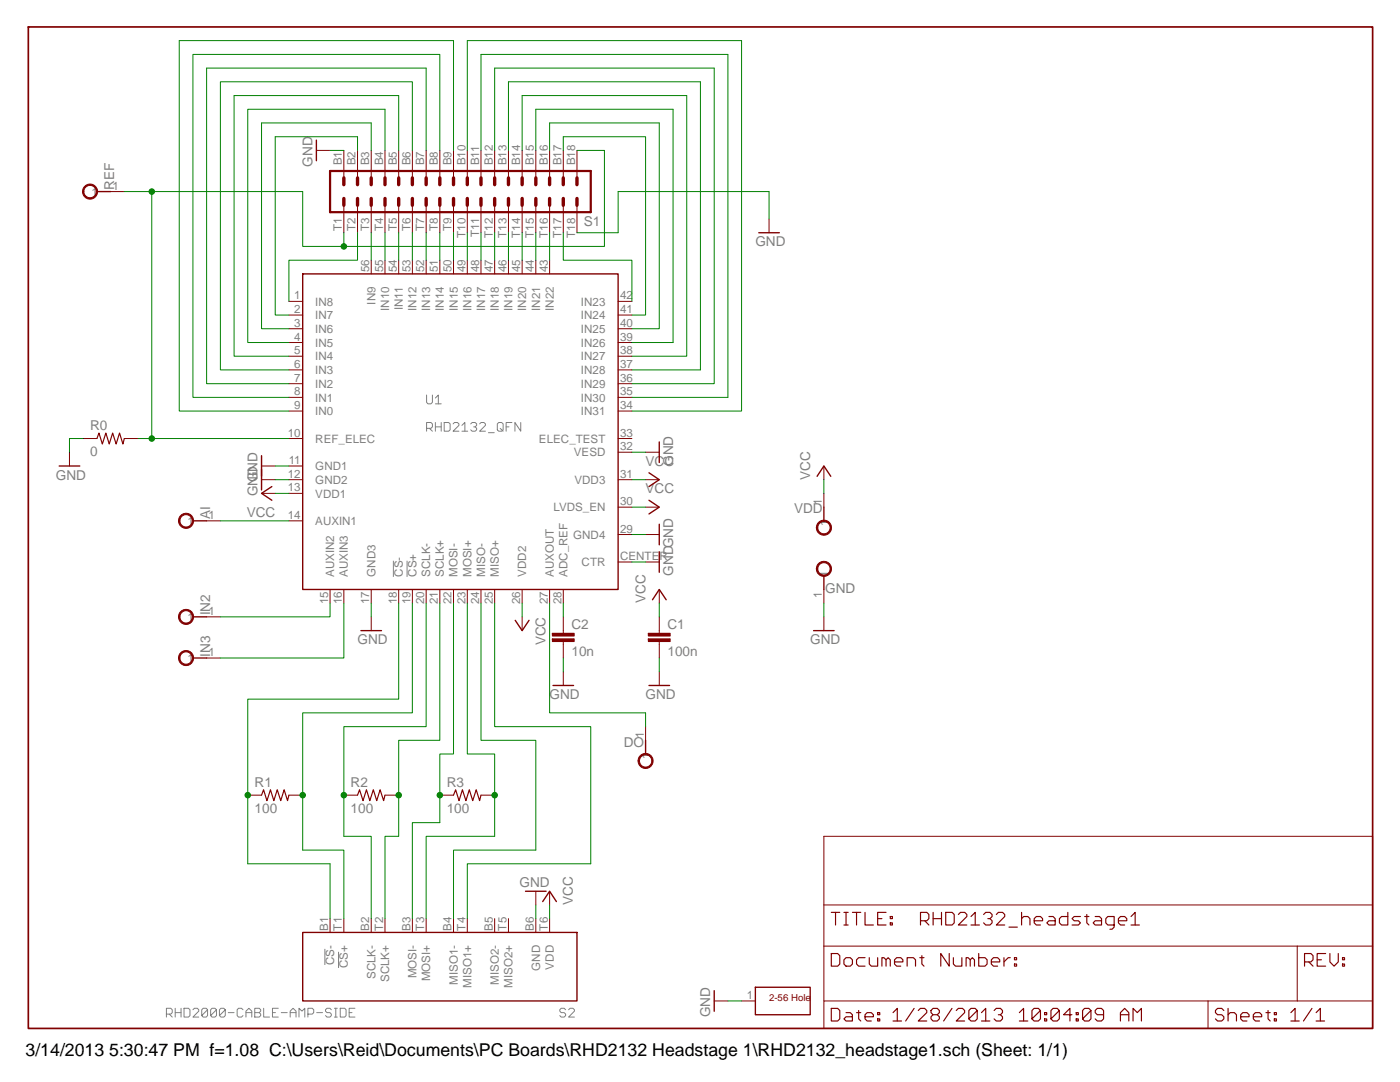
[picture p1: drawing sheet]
<svg xmlns="http://www.w3.org/2000/svg" width="279mm" height="216mm" viewBox="0 0 279 216" stroke-linecap="round" stroke-linejoin="round" font-family="sans-serif">
<g fill="none" stroke="#808080" stroke-width=".2">
<path d="M85.1 78.8v1.5l.3 .3h.6l.3-.3v-1.5M86.9 79.4l.6-.6v1.8M85.1 85.5h.9l.3-.3v-.6l-.3-.3h-.9v1.7M85.7 85.5l.6 .5M86.9 80.6h1.2M86.9 84.3v1.7M86.9 85.2h1.2M88.1 84.3v1.7M88.6 84.3h.9l.3 .3v1.2l-.3 .2h-.9zM90.4 84.6l.3-.3h.6l.3 .3v.3l-1.2 1.1h1.2M92.2 84.9l.6-.6v1.7M92.2 86h1.1"/>
<path d="M93.9 84.6l.3-.3h.6l.3 .3v.3l-.3 .3h-.3M94.8 85.2l.3 .3v.3l-.3 .2h-.6l-.3-.2M95.7 84.6l.3-.3h.6l.3 .3v.3l-1.2 1.1h1.2M97.5 86.3h1.1M99.3 84.6l.2-.3h.6l.3 .3v1.2l-.3 .2h-.6l-.2-.2zM99.8 85.5l.6 .5M101 85.2h.6M102.2 84.3h-1.2v1.7M103.9 84.3v1.7l-1.1-1.7v1.7M78.5 111.9v3.2M81.2 111.9v3.2M64.8 189.3v3.3"/>
<path d="M67.6 189.9v3.2M33.2 202.4h.9l.3-.3v-.6l-.3-.3h-.9v1.7M33.8 202.4l.6 .5M35 201.2v1.7M35 202.1h1.1M36.1 201.2v1.7M36.7 201.2h.9l.3 .3v1.1l-.3 .3h-.9zM38.5 201.5l.3-.3h.6l.3 .3v.3l-1.2 1.1h1.2M41.4 201.5l-1.1 1.1 .3 .3h.5l.3-.3v-1.1l-.3-.3h-.5l-.3 .3v1.1M43.2 201.5l-1.2 1.1 .3 .3h.6l.3-.3v-1.1l-.3-.3h-.6l-.3 .3v1.1M45 201.5l-1.2 1.1 .3 .3h.6l.3-.3v-1.1l-.3-.3h-.6l-.3 .3v1.1M45.6 202.1h1.1"/>
<path d="M48.5 201.5l-.3-.3h-.6l-.3 .3v1.1l.3 .3h.6l.3-.3M49.1 202.9v-1.1l.6-.6 .5 .6v1.1M49.1 202.1h1.1M50.8 201.2h.9l.3 .3v.3l-.3 .3 .3 .3v.2l-.3 .3h-.9zM50.8 202.1h.9M52.6 201.2v1.7h1.2M54.4 202.1h.6M55.5 201.2h-1.1v1.7h1.1M56.1 202.1h1.2M57.9 202.9v-1.1l.6-.6 .6 .6v1.1M57.9 202.1h1.2M59.7 202.9v-1.7l.6 .6 .5-.6v1.7"/>
<path d="M61.4 202.4h.9l.3-.3v-.6l-.3-.3h-.9v1.7M63.2 202.1h1.2M66.1 201.5l-.3-.3h-.5l-.3 .3v.3l.3 .3h.5l.3 .3v.2l-.3 .3h-.5l-.3-.3M66.7 202.9h.6M66.7 201.2h.6M67 201.2v1.7M67.9 201.2h.9l.3 .3v1.1l-.3 .3h-.9zM69.7 202.1h.6M70.8 201.2h-1.1v1.7h1.1M112.9 201.5l-.3-.3h-.6l-.3 .3v.3l.3 .3h.6l.3 .3v.2l-.3 .3h-.6l-.3-.3M113.5 201.5l.3-.3h.5l.3 .3v.3l-1.1 1.1h1.1"/>
</g>
<path d="M5.7 5.4h268.2v199.8h-268.2z" fill="none" stroke="#800000" stroke-width=".34"/>
<g fill="none" stroke="#800000" stroke-width=".2">
<path d="M68.6 30v5.5M71.4 30v5.5M74.1 30v5.5M76.8 30v5.5M79.6 30v5.5M82.3 30v5.5M85 30v5.5M87.8 30v5.5M90.5 30v5.5M93.3 30v5.5M96 30v5.5M98.7 30v5.5"/>
<path d="M101.5 30v5.5M104.2 30v5.5M106.9 30v5.5M109.7 30v5.5M112.4 30v5.5M115.1 30v5.5M68.6 41v5.4M71.4 41v5.4M74.1 51.9v2.8M74.1 41v5.4M76.8 51.9v2.8M76.8 41v5.4"/>
<path d="M79.6 51.9v2.8M79.6 41v5.4M82.3 51.9v2.8M82.3 41v5.4M85 51.9v2.8M85 41v5.4M87.8 51.9v2.8M87.8 41v5.4M90.5 51.9v2.8M90.5 41v5.4M93.3 41v5.4M93.3 51.9v2.8"/>
<path d="M96 41v5.4M96 51.9v2.8M98.7 41v5.4M98.7 51.9v2.8M101.5 41v5.4M101.5 51.9v2.8M104.2 41v5.4M104.2 51.9v2.8M106.9 41v5.4M106.9 51.9v2.8M109.7 41v5.4M109.7 51.9v2.8"/>
<path d="M112.4 41v5.4M115.1 41v5.4M153.5 43.7v2.7M57.7 60.1h2.7M57.7 62.9h2.7M57.7 65.6h2.7M57.7 68.3h2.7M57.7 71.1h2.7M57.7 73.8h2.7M57.7 76.6h2.7M57.7 79.3h2.7M123.4 76.6h2.7"/>
<path d="M123.4 79.3h2.7M123.4 60.1h2.7M123.4 62.9h2.7M123.4 65.6h2.7M123.4 68.3h2.7M123.4 71.1h2.7M123.4 73.8h2.7M13.9 90.2v2.8M16.6 87.5h2.7M24.8 87.5h2.8M52.2 93h2.7M52.2 95.7h2.7"/>
<path d="M52.2 98.4h2.7M57.7 87.5h2.7M57.7 82h2.7M57.7 93h2.7M57.7 95.7h2.7M57.7 98.4h2.7M123.4 82h2.7M123.4 87.5h2.7M123.4 95.7h2.7M123.4 90.2h2.7M128.8 95.7h2.8M57.7 103.9h2.7"/>
<path d="M65.9 117.6v2.8M68.6 117.6v2.8M74.1 117.6v2.8M79.6 117.6v2.8M82.3 117.6v2.8M85 117.6v2.8M87.8 117.6v2.8M90.5 117.6v2.8M93.3 117.6v2.8M96 117.6v2.8M98.7 117.6v2.8M104.2 117.6v2.8"/>
<path d="M109.7 117.6v2.8M112.4 117.6v2.8M123.4 101.2h2.7M123.4 106.7h2.7M123.4 112.1h2.7M128.8 101.2h2.8M128.8 106.7h2.8M128.8 112.1h2.8M74.1 123.1v2.7M104.2 123.1v2.7M131.6 125.8v.6M131.6 128v.6"/>
<path d="M49.4 158.7h2.8M57.7 158.7h2.7M68.6 158.7h2.8M76.8 158.7h2.8M87.8 158.7h2.7M96 158.7h2.7M106.9 177.8v2.8M164.4 180.6h109.5M164.4 188.8h109.5M241.1 199.7h-76.7v5.5h109.5v-5.5h-15M241.1 199.7v5.5M241.1 199.7h17.8"/>
<path d="M258.9 188.8v10.9M273.9 199.7v-32.8h-109.5v32.8"/>
</g>
<g fill="none" stroke="#800000" stroke-width=".23">
<path d="M19.3 87.5l.4-1.1 .7 2.2 .7-2.2 .7 2.2 .7-2.2 .7 2.2 .7-2.2 .6 2.2 .3-1.1M52.2 158.7l.4-1.1 .7 2.2 .7-2.2 .7 2.2 .6-2.2 .7 2.2 .7-2.2 .7 2.2 .3-1.1M71.4 158.7l.4-1.1 .7 2.2 .6-2.2 .7 2.2 .7-2.2 .7 2.2 .7-2.2 .7 2.2 .2-1.1M90.5 158.7l.4-1.1 .7 2.2 .7-2.2 .7 2.2 .7-2.2 .6 2.2 .7-2.2 .7 2.2 .3-1.1M165.9 182.1h1.7M165.9 190.3h1.3l.4 .4v1.7l-.4 .4h-1.3zM166.8 182.1v2.5M168.4 182.1h.9M168.4 184.6h.9M168.8 182.1v2.5M168.8 191.1h.9l.4 .4v.9l-.4 .4h-.9l-.4-.4v-.9zM170.1 182.1h1.7"/>
<path d="M170.9 182.1v2.5M172.6 182.1v2.5h1.7M172.6 191.1h-1.2l-.5 .4v.9l.5 .4h1.2M173.5 191.1v1.3l.4 .4h1.3v-1.7M175.2 183.3h.8M176 192.8v-1.7h.4l.4 .4v1.3M176.8 182.1h-1.6v2.5h1.6M176.8 191.5l.4-.4 .5 .4v1.3M177.7 182.9h.4v.4h-.4zM177.7 184.1h.4v.5h-.4zM178.5 191.9h1.7v-.4l-.4-.4h-.9l-.4 .4v.9l.4 .4h.9M181 192.8v-1.7h1.3l.4 .4v1.3"/>
<path d="M183.6 191.1h.8M183.7 183.7h1.3l.4-.4v-.8l-.4-.4h-1.3v2.5M184 190.7v1.7l.4 .4M184.6 183.7l.8 .9M186.2 183.3h1.7M186.2 182.1v2.5M187.9 182.1v2.5M188.7 182.1h1.3l.4 .4v1.6l-.4 .5h-1.3zM189.4 190.3v2.5l-1.7-2.5v2.5M190.3 191.1v1.3l.4 .4h1.3v-1.7M191.3 182.5l.4-.4h.8l.5 .4v.4l-1.7 1.7h1.7M192.8 192.8v-1.7h.4l.4 .4v1.3"/>
<path d="M193.6 191.5l.5-.4 .4 .4v1.3M193.8 182.9l.8-.8v2.5M193.8 184.6h1.7M195.3 190.3v2.5h1.3l.4-.4v-.9l-.4-.4h-1.3M196.3 182.5l.4-.4h.9l.4 .4v.4l-.4 .4h-.5M197.6 183.3l.4 .4v.4l-.4 .5h-.9l-.4-.5M197.8 191.9h1.7v-.4l-.4-.4h-.8l-.5 .4v.9l.5 .4h.8M198.8 182.5l.4-.4h.9l.4 .4v.4l-1.7 1.7h1.7M200.4 191.1v1.7M201.4 185h1.6M201.6 191.1h-.4l-.8 .8M202.5 191.1h.4v.4h-.4z"/>
<path d="M202.5 192.4h.4v.4h-.4zM203.9 183.3l.4-.4h.8l.4 .4v1.3M203.9 182.1v2.5M206.4 183.7h1.7v-.4l-.5-.4h-.8l-.4 .4v.8l.4 .5h.8M209.3 182.9h.9l.4 .4v1.3h-1.3l-.4-.5 .4-.4h1.3M213.1 182.1v2.5h-1.2l-.5-.5v-.8l.5-.4h1.2M215.6 182.9h-1.2l-.4 .4 .4 .4h.8l.4 .4-.4 .5h-1.2M216.5 182.9h.8M216.9 182.5v1.6l.4 .5M218.6 182.9h.8l.4 .4v1.3h-1.2l-.4-.5 .4-.4h1.2M222.4 184.6h-1.3l-.4-.5v-.8l.4-.4h1.3v2.1l-.5 .4h-.4M223.2 183.7h1.7v-.4l-.4-.4h-.9l-.4 .4v.8l.4 .5h.9"/>
<path d="M225.7 182.9l.8-.8v2.5M225.7 184.6h1.7M260.4 191.9h1.2l.4-.4v-.8l-.4-.4h-1.2v2.5M261.2 191.9l.8 .9M262.9 191.5h.8M264.6 190.3h-1.7v2.5h1.7M265.4 190.3v1.6l.8 .9 .9-.9v-1.6M267.9 191.1h.4v.4h-.4zM267.9 192.4h.4v.4h-.4zM165.9 201.2h1.3l.4 .4v1.7l-.4 .4h-1.3zM168.8 202.1h.9l.4 .4v1.2h-1.3l-.4-.4 .4-.4h1.3M170.9 202.1h.9"/>
<path d="M171.4 201.6v1.7l.4 .4M172.6 202.9h1.7v-.4l-.4-.4h-.8l-.5 .4v.8l.5 .4h.8M175.2 202.1h.4v.4h-.4zM175.2 203.3h.4v.4h-.4zM178.2 202.1l.9-.9v2.5M178.2 203.7h1.7M182.4 201.2l-1.7 2.5M183.3 201.6l.4-.4h.8l.5 .4v.5l-1.7 1.6h1.7M186.2 201.2h.8l.5 .4v.5l-.5 .4 .5 .4v.4l-.5 .4h-.8l-.4-.4v-.4l.4-.4-.4-.4v-.5zM186.2 202.5h.8M190 201.2l-1.7 2.5M190.8 201.6l.5-.4h.8l.4 .4v.5l-1.7 1.6h1.7"/>
<path d="M195 201.6l-1.6 1.7 .4 .4h.8l.4-.4v-1.7l-.4-.4h-.8l-.4 .4v1.7M195.9 202.1l.8-.9v2.5M195.9 203.7h1.6M198.4 201.6l.4-.4h.9l.4 .4v.5l-.4 .4h-.5M199.7 202.5l.4 .4v.4l-.4 .4h-.9l-.4-.4M203.4 202.1l.9-.9v2.5M203.4 203.7h1.7M207.6 201.6l-1.6 1.7 .4 .4h.8l.4-.4v-1.7l-.4-.4h-.8l-.4 .4v1.7M208.5 202.1h.4v.4h-.4zM208.5 203.3h.4v.4h-.4zM211.4 201.6l-1.7 1.7 .5 .4h.8l.4-.4v-1.7l-.4-.4h-.8l-.5 .4v1.7M213.9 202.5h-1.6l1.2-1.3v2.5"/>
<path d="M214.8 202.1h.4v.4h-.4zM214.8 203.3h.4v.4h-.4zM217.7 201.6l-1.7 1.7 .5 .4h.8l.4-.4v-1.7l-.4-.4h-.8l-.5 .4v1.7M220.2 202.5h-1.2l-.4-.4v-.5l.4-.4h.8l.4 .4v1.7l-.4 .4h-.8l-.4-.4M223.6 203.7v-1.6l.9-.9 .8 .9v1.6M223.6 202.5h1.7M226.1 203.7v-2.5l.9 .9 .8-.9v2.5M244.2 201.6l-.4-.4h-.8l-.4 .4v.5l.4 .4h.8l.4 .4v.4l-.4 .4h-.8l-.4-.4M245.1 202.5l.4-.4h.8l.5 .4v1.2M245.1 201.2v2.5M247.6 202.9h1.7v-.4l-.4-.4h-.9l-.4 .4v.8l.4 .4h.9M250.1 202.9h1.7v-.4l-.4-.4h-.9l-.4 .4v.8l.4 .4h.9"/>
<path d="M252.6 202.1h.9M253.1 201.6v1.7l.4 .4M254.3 202.1h.4v.4h-.4zM254.3 203.3h.4v.4h-.4zM257.6 203.7h1.7M257.6 202.1l.9-.9v2.5M261.8 201.2l-1.7 2.5M262.7 202.1l.8-.9v2.5M262.7 203.7h1.7"/>
</g>
<path d="M65.9 34.1h52v8.2h-52z" fill="none" stroke="#800000" stroke-width=".44"/>
<g fill="none" stroke="#800000" stroke-width=".68">
<path d="M68.6 35.5v1.4M68.6 39.6v1.4M71.4 35.5v1.4M71.4 39.6v1.4M74.1 35.5v1.4M74.1 39.6v1.4M76.8 35.5v1.4M76.8 39.6v1.4M79.6 35.5v1.4M79.6 39.6v1.4M82.3 35.5v1.4M82.3 39.6v1.4"/>
<path d="M85 35.5v1.4M85 39.6v1.4M87.8 35.5v1.4M87.8 39.6v1.4M90.5 35.5v1.4M90.5 39.6v1.4M93.3 35.5v1.4M93.3 39.6v1.4M96 35.5v1.4M96 39.6v1.4M98.7 35.5v1.4M98.7 39.6v1.4"/>
<path d="M101.5 35.5v1.4M101.5 39.6v1.4M104.2 35.5v1.4M104.2 39.6v1.4M106.9 35.5v1.4M106.9 39.6v1.4M109.7 35.5v1.4M109.7 39.6v1.4M112.4 35.5v1.4M112.4 39.6v1.4M115.1 35.5v1.4M115.1 39.6v1.4"/>
</g>
<path d="M60.4 54.7h63v62.9h-63zM151.4 46.4h4.1M11.8 93h4.1M52.2 90.9v6.9M54.3 97.1l-2.1 1.3 2.1 1.4M129.5 94.3l2.1 1.4-2.1 1.4M129.5 99.8l2.1 1.4-2.1 1.4M131.6 104.6v4.1M131.6 110.1v4.1M72 125.8h4.1M102.8 123.8l1.4 2 1.4-2M104.9 177.8h4.1" fill="none" stroke="#800000" stroke-width=".28"/>
<path d="M129.4 126.4h4.4v.5h-4.4z" fill="#800000"/>
<path d="M129.4 126.4h4.4v.5h-4.4zM129.4 126.4h.1" fill="none" stroke="#800000" stroke-width=".2"/>
<path d="M129.4 127.5h4.4v.5h-4.4z" fill="#800000"/>
<path d="M131.6 117.6v2.8M112.4 125.8v.6M112.4 128v.6M129.4 127.5h4.4v.5h-4.4zM129.4 127.5h.1M131.6 123.1v2.7M131.6 128.6v2.7M131.6 134v2.8" fill="none" stroke="#800000" stroke-width=".2"/>
<path d="M130.2 119.7l1.4-2.1 1.3 2.1M129.5 136.8h4.1" fill="none" stroke="#800000" stroke-width=".28"/>
<path d="M110.2 126.4h4.4v.5h-4.4z" fill="#800000"/>
<path d="M110.2 126.4h4.4v.5h-4.4zM110.2 126.4h.1" fill="none" stroke="#800000" stroke-width=".2"/>
<path d="M110.2 127.5h4.4v.5h-4.4z" fill="#800000"/>
<g fill="none" stroke="#800000" stroke-width=".2">
<path d="M63.1 30h2.8M128.8 90.2h2.8M110.2 127.5h4.4v.5h-4.4zM110.2 127.5h.1M112.4 123.1v2.7M112.4 128.6v2.7M112.4 134v2.8M109.7 177.8v2.8M65.9 183.3v2.8M68.6 183.3v2.8M74.1 183.3v2.8M76.8 183.3v2.8"/>
<path d="M82.3 183.3v2.8M85 183.3v2.8M90.5 183.3v2.8M93.3 183.3v2.8M98.7 183.3v2.8M101.5 183.3v2.8M106.9 183.3v2.8M109.7 183.3v2.8M142.5 199.7h2.8M148 199.7h2.7"/>
</g>
<path d="M63.1 28v4.1M131.6 88.2v4.1M38.5 103.9h2.7M110.4 136.8h4.1M108.3 179.9l1.4-2.1 1.3 2.1M60.4 186.1h54.7v13.6h-54.7zM142.5 197.7v4.1M150.7 197h11v5.5h-11z" fill="none" stroke="#800000" stroke-width=".28"/>
<path d="M36.1 102.8a1.5 1.5 0 0 1 2.4 .4 1.5 1.5 0 0 1-1 2.2 1.5 1.5 0 0 1-1.9-1.5h.3a1.23 1.23 0 0 1 1.7-1.1 1.23 1.23 0 0 1 .3 2 1.23 1.23 0 0 1-2-.6v-.3h-.3l.1-.3z" fill-rule="evenodd" fill="#800000"/>
<path d="M36.1 102.8a1.5 1.5 0 0 1 2.4 .4 1.5 1.5 0 0 1-1 2.2 1.5 1.5 0 0 1-1.9-1.5h.3a1.23 1.23 0 0 1 1.7-1.1 1.23 1.23 0 0 1 .3 2 1.23 1.23 0 0 1-2-.6v-.3h-.3l.1-.3zM41.2 103.9h2.8" fill="none" stroke="#800000" stroke-width=".2"/>
<path d="M38.5 123.1h2.7" fill="none" stroke="#800000" stroke-width=".28"/>
<path d="M36.1 122a1.5 1.5 0 0 1 2.4 .4 1.5 1.5 0 0 1-1 2.2 1.5 1.5 0 0 1-1.9-1.5h.3a1.23 1.23 0 0 1 1.7-1.2 1.23 1.23 0 0 1 .3 2.1 1.23 1.23 0 0 1-2-.6v-.3h-.3l.1-.4z" fill-rule="evenodd" fill="#800000"/>
<path d="M36.1 122a1.5 1.5 0 0 1 2.4 .4 1.5 1.5 0 0 1-1 2.2 1.5 1.5 0 0 1-1.9-1.5h.3a1.23 1.23 0 0 1 1.7-1.2 1.23 1.23 0 0 1 .3 2.1 1.23 1.23 0 0 1-2-.6v-.3h-.3l.1-.4zM41.2 123.1h2.8" fill="none" stroke="#800000" stroke-width=".2"/>
<path d="M38.5 131.3h2.7" fill="none" stroke="#800000" stroke-width=".28"/>
<path d="M36.1 130.2a1.5 1.5 0 0 1 2.4 .4 1.5 1.5 0 0 1-1 2.2 1.5 1.5 0 0 1-1.9-1.5h.3a1.23 1.23 0 0 1 1.7-1.2 1.23 1.23 0 0 1 .3 2.1 1.23 1.23 0 0 1-2-.6v-.3h-.3l.1-.4z" fill-rule="evenodd" fill="#800000"/>
<path d="M36.1 130.2a1.5 1.5 0 0 1 2.4 .4 1.5 1.5 0 0 1-1 2.2 1.5 1.5 0 0 1-1.9-1.5h.3a1.23 1.23 0 0 1 1.7-1.2 1.23 1.23 0 0 1 .3 2.1 1.23 1.23 0 0 1-2-.6v-.3h-.3l.1-.4zM41.2 131.3h2.8" fill="none" stroke="#800000" stroke-width=".2"/>
<path d="M128.8 147.7v2.8" fill="none" stroke="#800000" stroke-width=".28"/>
<path d="M127.9 150.7a1.5 1.5 0 0 1 2.3 .5 1.5 1.5 0 0 1-1 2.1 1.5 1.5 0 0 1-1.9-1.5h.3a1.23 1.23 0 0 1 1.8-1.1 1.23 1.23 0 0 1 .2 2 1.23 1.23 0 0 1-1.9-.6l-.1-.3h-.3l.1-.3z" fill-rule="evenodd" fill="#800000"/>
<path d="M127.9 150.7a1.5 1.5 0 0 1 2.3 .5 1.5 1.5 0 0 1-1 2.1 1.5 1.5 0 0 1-1.9-1.5h.3a1.23 1.23 0 0 1 1.8-1.1 1.23 1.23 0 0 1 .2 2 1.23 1.23 0 0 1-1.9-.6l-.1-.3h-.3l.1-.3zM128.8 145v2.7" fill="none" stroke="#800000" stroke-width=".2"/>
<path d="M164.4 114.9v2.7" fill="none" stroke="#800000" stroke-width=".28"/>
<path d="M163.4 112.4a1.51 1.51 0 0 1 2.4 .4 1.51 1.51 0 0 1-1 2.2 1.51 1.51 0 0 1-1.9-1.5h.3a1.23 1.23 0 0 1 1.7-1.2 1.23 1.23 0 0 1 .3 2.1 1.23 1.23 0 0 1-2-.6v-.3h-.3l.1-.3z" fill-rule="evenodd" fill="#800000"/>
<path d="M163.4 112.4a1.51 1.51 0 0 1 2.4 .4 1.51 1.51 0 0 1-1 2.2 1.51 1.51 0 0 1-1.9-1.5h.3a1.23 1.23 0 0 1 1.7-1.2 1.23 1.23 0 0 1 .3 2.1 1.23 1.23 0 0 1-2-.6v-.3h-.3l.1-.3zM164.4 117.6v2.8" fill="none" stroke="#800000" stroke-width=".2"/>
<path d="M164.4 101.2v2.7" fill="none" stroke="#800000" stroke-width=".28"/>
<path d="M163.4 104.2a1.51 1.51 0 0 1 2.4 .4 1.51 1.51 0 0 1-1 2.2 1.51 1.51 0 0 1-1.9-1.5h.3a1.23 1.23 0 0 1 1.7-1.2 1.23 1.23 0 0 1 .3 2.1 1.23 1.23 0 0 1-2-.6v-.3h-.3l.1-.4z" fill-rule="evenodd" fill="#800000"/>
<path d="M164.4 93v2.7M164.4 98.4v2.8M163.4 104.2a1.51 1.51 0 0 1 2.4 .4 1.51 1.51 0 0 1-1 2.2 1.51 1.51 0 0 1-1.9-1.5h.3a1.23 1.23 0 0 1 1.7-1.2 1.23 1.23 0 0 1 .3 2.1 1.23 1.23 0 0 1-2-.6v-.3h-.3l.1-.4zM164.4 123.1v2.7" fill="none" stroke="#800000" stroke-width=".2"/>
<path d="M19.3 38.2h2.8M163.1 95l1.3-2 1.4 2M162.4 125.8h4.1" fill="none" stroke="#800000" stroke-width=".28"/>
<path d="M17 37.1a1.5 1.5 0 0 1 2.3 .5 1.5 1.5 0 0 1-1 2.1 1.5 1.5 0 0 1-1.8-1.5h.2a1.24 1.24 0 0 1 1.9-1 1.24 1.24 0 0 1 .1 2.1 1.24 1.24 0 0 1-1.9-.8l-.1-.3h-.2v-.3z" fill-rule="evenodd" fill="#800000"/>
<path d="M17 37.1a1.5 1.5 0 0 1 2.3 .5 1.5 1.5 0 0 1-1 2.1 1.5 1.5 0 0 1-1.8-1.5h.2a1.24 1.24 0 0 1 1.9-1 1.24 1.24 0 0 1 .1 2.1 1.24 1.24 0 0 1-1.9-.8l-.1-.3h-.2v-.3zM22.1 38.2h2.7" fill="none" stroke="#800000" stroke-width=".2"/>
<g fill="none" stroke="#008000" stroke-width=".2">
<path d="M24.8 38.2h5.5M60.4 38.2h-30.1v49.3h27.4M74.1 30v-5.5h-21.9v41.1h5.5M76.8 30v-8.2h-27.4v46.5h8.3M79.6 30v-10.9h-32.9v52h11M96 30v-19.1h49.3v68.4h-19.2M101.5 30v-13.7h38.3v57.5h-13.7M104.2 30v-10.9h32.9v52h-11M106.9 30v-8.2h27.4v46.5h-8.2M109.7 30v-5.5h21.9v41.1h-5.5M112.4 30v-2.7h16.4v35.6h-2.7M71.4 46.4v5.5h-13.7v8.2"/>
<path d="M74.1 46.4v5.5M76.8 46.4v5.5M79.6 46.4v5.5M82.3 46.4v5.5M85 46.4v5.5M87.8 46.4v5.5M90.5 46.4v5.5M93.3 46.4v5.5M96 46.4v5.5M98.7 46.4v5.5M101.5 46.4v5.5M104.2 46.4v5.5"/>
<path d="M106.9 46.4v5.5M109.7 46.4v5.5M112.4 46.4v5.5h13.7v8.2M27.6 87.5h2.7"/>
</g>
<circle cx="30.3" cy="38.2" r=".55" fill="#008000"/>
<circle cx="30.3" cy="38.2" r=".55" fill="none" stroke="#008000" stroke-width=".2"/>
<circle cx="30.3" cy="87.5" r=".55" fill="#008000"/>
<g fill="none" stroke="#008000" stroke-width=".2">
<path d="M60.4 38.2v11h8.2v-2.8M115.1 30h5.5v19.2h-52"/>
<circle cx="30.3" cy="87.5" r=".55"/>
</g>
<circle cx="68.6" cy="49.2" r=".55" fill="#008000"/>
<g fill="none" stroke="#008000" stroke-width=".2">
<path d="M65.9 30h2.7M153.5 43.7v-5.5h-30.1v8.2h-8.3M16.6 87.5h-2.7v2.7M54.9 93h2.8M54.9 95.7h2.8M54.9 98.4h2.8M126.1 95.7h2.7M126.1 90.2h2.7M164.4 95.7v2.7M126.1 112.1h2.7M126.1 106.7h2.7M126.1 101.2h2.7"/>
<path d="M74.1 120.4v2.7M79.6 120.4v19.1h-30.2v32.9M104.2 120.4v2.7M112.4 131.3v2.7M131.6 120.4v2.7M131.6 131.3v2.7M164.4 120.4v2.7M106.9 180.6v2.7M109.7 180.6v2.7M145.3 199.7h2.7"/>
<circle cx="68.6" cy="49.2" r=".55"/>
</g>
<circle cx="49.4" cy="158.7" r=".55" fill="#008000"/>
<g fill="none" stroke="#008000" stroke-width=".2">
<path d="M82.3 120.4v21.8h-21.9v27.4M49.4 172.4h16.5v10.9"/>
<circle cx="49.4" cy="158.7" r=".55"/>
</g>
<circle cx="60.4" cy="158.7" r=".55" fill="#008000"/>
<g fill="none" stroke="#008000" stroke-width=".2">
<path d="M85 120.4v24.6h-16.4v21.9M60.4 169.6h8.2v13.7"/>
<circle cx="60.4" cy="158.7" r=".55"/>
</g>
<circle cx="68.6" cy="158.7" r=".55" fill="#008000"/>
<g fill="none" stroke="#008000" stroke-width=".2">
<path d="M87.8 120.4v27.3h-8.2v19.2M68.6 166.9h5.5v16.4"/>
<circle cx="68.6" cy="158.7" r=".55"/>
</g>
<circle cx="79.6" cy="158.7" r=".55" fill="#008000"/>
<g fill="none" stroke="#008000" stroke-width=".2">
<path d="M90.5 120.4v30.1h-2.7v13.6M79.6 166.9h-2.8v16.4"/>
<circle cx="79.6" cy="158.7" r=".55"/>
</g>
<circle cx="87.8" cy="158.7" r=".55" fill="#008000"/>
<g fill="none" stroke="#008000" stroke-width=".2">
<path d="M93.3 120.4v30.1h5.4v16.4M87.8 164.1h-5.5v19.2"/>
<circle cx="87.8" cy="158.7" r=".55"/>
</g>
<circle cx="98.7" cy="158.7" r=".55" fill="#008000"/>
<g fill="none" stroke="#008000" stroke-width=".2">
<path d="M71.4 30v-2.7h-16.5v35.6h2.8M82.3 30v-13.7h-38.3v57.5h13.7M85 30v-16.4h-43.8v63h16.5M87.8 30v-19.1h-49.3v68.4h19.2M90.5 30v-21.9h-54.7v73.9h21.9M93.3 30v-21.9h54.7v73.9h-21.9M98.7 30v-16.4h43.8v63h-16.4M44 103.9h13.7M65.9 120.4v2.7h-21.9M68.6 120.4v10.9h-24.6M96 120.4v27.3h10.9v21.9h-16.4v13.7M98.7 120.4v24.6h19.2v27.4h-24.6v10.9"/>
<path d="M109.7 120.4v21.8h19.1v2.8M112.4 120.4v2.7M98.7 166.9h-13.7v16.4"/>
<circle cx="98.7" cy="158.7" r=".55"/>
</g>
<text font-size="3.5" x="5.1" y="210.6">3/14/2013 5:30:47 PM f=1.08 C:\Users\Reid\Documents\PC Boards\RHD2132 Headstage 1\RHD2132_headstage1.sch (Sheet: 1/1)</text>
<g font-size="2.7" fill="#808080">
<text x="62.3" y="33.3" transform="rotate(-90 62.3 33.3)">GND</text>
<text x="22.8" y="38" transform="rotate(-90 22.8 38)">REF</text>
<text x="116.5" y="45.1">S1</text>
<text x="150.7" y="49.2">GND</text>
<text x="18" y="85.9">R0</text>
<text x="11.1" y="95.7">GND</text>
<text x="18" y="91.1">0</text>
<text x="128.8" y="93">VCC</text>
<text x="134.3" y="93" transform="rotate(-90 134.3 93)">GND</text>
<text x="161.7" y="95.7" transform="rotate(-90 161.7 95.7)">VCC</text>
<text x="51.4" y="99" transform="rotate(-90 51.4 99)">GND</text>
<text x="51.4" y="96.2" transform="rotate(-90 51.4 96.2)">GND</text>
<text x="128.8" y="98.4">VCC</text>
<text x="41.9" y="103.7" transform="rotate(-90 41.9 103.7)">AI</text>
<text x="49.2" y="103.1">VCC</text>
<text x="158.5" y="102.4">VDD</text>
<text x="134.3" y="114.9" transform="rotate(-90 134.3 114.9)">GNDGND</text>
<text x="164.7" y="118.3">GND</text>
<text x="41.9" y="122.8" transform="rotate(-90 41.9 122.8)">IN2</text>
<text x="114.1" y="125.4">C2</text>
<text x="128.8" y="120.4" transform="rotate(-90 128.8 120.4)">VCC</text>
<text x="133.2" y="125.4">C1</text>
<text x="41.9" y="131" transform="rotate(-90 41.9 131)">IN3</text>
<text x="71.4" y="128.6">GND</text>
<text x="108.9" y="128.8" transform="rotate(-90 108.9 128.8)">VCC</text>
<text x="114.1" y="130.9">10n</text>
<text x="133.2" y="130.9">100n</text>
<text x="161.7" y="128.6">GND</text>
<text x="109.7" y="139.5">GND</text>
<text x="128.8" y="139.5">GND</text>
<text x="124.5" y="149">DO</text>
<text x="50.8" y="157.1">R1</text>
<text x="70" y="157.1">R2</text>
<text x="89.2" y="157.1">R3</text>
<text x="50.8" y="162.2">100</text>
<text x="70" y="162.2">100</text>
<text x="89.2" y="162.2">100</text>
<text x="103.7" y="177">GND</text>
<text x="114.3" y="180.6" transform="rotate(-90 114.3 180.6)">VCC</text>
<text x="141.7" y="203" transform="rotate(-90 141.7 203)">GND</text>
</g>
<g font-size="2.3" fill="#808080">
<text x="68.2" y="33" transform="rotate(-90 68.2 33)">B1</text>
<text x="71" y="33" transform="rotate(-90 71 33)">B2</text>
<text x="73.7" y="33" transform="rotate(-90 73.7 33)">B3</text>
<text x="76.5" y="33" transform="rotate(-90 76.5 33)">B4</text>
<text x="79.2" y="33" transform="rotate(-90 79.2 33)">B5</text>
<text x="81.9" y="33" transform="rotate(-90 81.9 33)">B6</text>
<text x="84.7" y="33" transform="rotate(-90 84.7 33)">B7</text>
<text x="87.4" y="33" transform="rotate(-90 87.4 33)">B8</text>
<text x="90.1" y="33" transform="rotate(-90 90.1 33)">B9</text>
<text x="92.9" y="33" transform="rotate(-90 92.9 33)">B10</text>
<text x="95.6" y="33" transform="rotate(-90 95.6 33)">B11</text>
<text x="98.3" y="33" transform="rotate(-90 98.3 33)">B12</text>
<text x="101.1" y="33" transform="rotate(-90 101.1 33)">B13</text>
<text x="103.8" y="33" transform="rotate(-90 103.8 33)">B14</text>
<text x="106.6" y="33" transform="rotate(-90 106.6 33)">B15</text>
<text x="109.3" y="33" transform="rotate(-90 109.3 33)">B16</text>
<text x="112" y="33" transform="rotate(-90 112 33)">B17</text>
<text x="114.8" y="33" transform="rotate(-90 114.8 33)">B18</text>
<text x="18.3" y="39.1">1</text>
<text x="22.5" y="37.8">1</text>
<text x="68.2" y="46.2" transform="rotate(-90 68.2 46.2)">T1</text>
<text x="71" y="46.2" transform="rotate(-90 71 46.2)">T2</text>
<text x="73.7" y="46.2" transform="rotate(-90 73.7 46.2)">T3</text>
<text x="76.5" y="46.2" transform="rotate(-90 76.5 46.2)">T4</text>
<text x="79.2" y="46.2" transform="rotate(-90 79.2 46.2)">T5</text>
<text x="81.9" y="46.2" transform="rotate(-90 81.9 46.2)">T6</text>
<text x="84.7" y="46.2" transform="rotate(-90 84.7 46.2)">T7</text>
<text x="87.4" y="46.2" transform="rotate(-90 87.4 46.2)">T8</text>
<text x="90.1" y="46.2" transform="rotate(-90 90.1 46.2)">T9</text>
<text x="92.9" y="47.5" transform="rotate(-90 92.9 47.5)">T10</text>
<text x="95.6" y="47.3" transform="rotate(-90 95.6 47.3)">T11</text>
<text x="98.3" y="47.5" transform="rotate(-90 98.3 47.5)">T12</text>
<text x="101.1" y="47.5" transform="rotate(-90 101.1 47.5)">T13</text>
<text x="103.8" y="47.5" transform="rotate(-90 103.8 47.5)">T14</text>
<text x="106.6" y="47.5" transform="rotate(-90 106.6 47.5)">T15</text>
<text x="109.3" y="47.5" transform="rotate(-90 109.3 47.5)">T16</text>
<text x="112" y="47.5" transform="rotate(-90 112 47.5)">T17</text>
<text x="114.8" y="47.5" transform="rotate(-90 114.8 47.5)">T18</text>
<text x="58.7" y="59.8">1</text>
<text x="73.7" y="54.3" transform="rotate(-90 73.7 54.3)">56</text>
<text x="76.5" y="54.3" transform="rotate(-90 76.5 54.3)">55</text>
<text x="79.2" y="54.3" transform="rotate(-90 79.2 54.3)">54</text>
<text x="81.9" y="54.3" transform="rotate(-90 81.9 54.3)">53</text>
<text x="84.7" y="54.3" transform="rotate(-90 84.7 54.3)">52</text>
<text x="87.4" y="54.3" transform="rotate(-90 87.4 54.3)">51</text>
<text x="90.1" y="54.3" transform="rotate(-90 90.1 54.3)">50</text>
<text x="92.9" y="54.3" transform="rotate(-90 92.9 54.3)">49</text>
<text x="95.6" y="54.3" transform="rotate(-90 95.6 54.3)">48</text>
<text x="98.3" y="54.3" transform="rotate(-90 98.3 54.3)">47</text>
<text x="101.1" y="54.3" transform="rotate(-90 101.1 54.3)">46</text>
<text x="103.8" y="54.3" transform="rotate(-90 103.8 54.3)">45</text>
<text x="106.6" y="54.3" transform="rotate(-90 106.6 54.3)">44</text>
<text x="109.3" y="54.3" transform="rotate(-90 109.3 54.3)">43</text>
<text x="123.8" y="59.8">42</text>
<text x="58.7" y="62.5">2</text>
<text x="58.7" y="65.2">3</text>
<text x="62.9" y="61">IN8</text>
<text x="62.9" y="63.7">IN7</text>
<text x="74.9" y="60.8" transform="rotate(-90 74.9 60.8)">IN9</text>
<text x="77.7" y="62.1" transform="rotate(-90 77.7 62.1)">IN10</text>
<text x="80.4" y="61.9" transform="rotate(-90 80.4 61.9)">IN11</text>
<text x="83.1" y="62.1" transform="rotate(-90 83.1 62.1)">IN12</text>
<text x="85.9" y="62.1" transform="rotate(-90 85.9 62.1)">IN13</text>
<text x="88.6" y="62.1" transform="rotate(-90 88.6 62.1)">IN14</text>
<text x="91.4" y="62.1" transform="rotate(-90 91.4 62.1)">IN15</text>
<text x="94.1" y="62.1" transform="rotate(-90 94.1 62.1)">IN16</text>
<text x="96.8" y="62.1" transform="rotate(-90 96.8 62.1)">IN17</text>
<text x="99.6" y="62.1" transform="rotate(-90 99.6 62.1)">IN18</text>
<text x="102.3" y="62.1" transform="rotate(-90 102.3 62.1)">IN19</text>
<text x="105" y="62.1" transform="rotate(-90 105 62.1)">IN20</text>
<text x="107.8" y="62.1" transform="rotate(-90 107.8 62.1)">IN21</text>
<text x="110.5" y="62.1" transform="rotate(-90 110.5 62.1)">IN22</text>
<text x="116" y="61">IN23</text>
<text x="116" y="63.7">IN24</text>
<text x="123.8" y="62.5">41</text>
<text x="123.8" y="65.2">40</text>
<text x="58.7" y="68">4</text>
<text x="58.7" y="70.7">5</text>
<text x="62.9" y="66.4">IN6</text>
<text x="62.9" y="69.2">IN5</text>
<text x="62.9" y="71.9">IN4</text>
<text x="116" y="66.4">IN25</text>
<text x="116" y="69.2">IN26</text>
<text x="116" y="71.9">IN27</text>
<text x="123.8" y="68">39</text>
<text x="123.8" y="70.7">38</text>
<text x="58.7" y="76.2">7</text>
<text x="58.7" y="73.4">6</text>
<text x="62.9" y="77.4">IN2</text>
<text x="62.9" y="74.6">IN3</text>
<text x="116" y="74.7">IN28</text>
<text x="116" y="77.4">IN29</text>
<text x="123.8" y="73.4">37</text>
<text x="123.8" y="76.2">36</text>
<text x="58.7" y="78.9">8</text>
<text x="58.7" y="81.6">9</text>
<text x="62.9" y="80.1">IN1</text>
<text x="62.9" y="82.8">IN0</text>
<text x="116" y="80.1">IN30</text>
<text x="116" y="82.9">IN31</text>
<text x="123.8" y="78.9">35</text>
<text x="123.8" y="81.6">34</text>
<text x="57.4" y="87.1">10</text>
<text x="62.9" y="88.3">REF_ELEC</text>
<text x="107.6" y="88.3">ELEC_TEST</text>
<text x="123.8" y="89.9">32</text>
<text x="123.8" y="87.1">33</text>
<text x="57.4" y="95.3">12</text>
<text x="57.6" y="92.6">11</text>
<text x="62.9" y="93.8">GND1</text>
<text x="114.5" y="91.1">VESD</text>
<text x="123.8" y="95.3">31</text>
<text x="57.4" y="98.1">13</text>
<text x="62.9" y="96.5">GND2</text>
<text x="62.9" y="99.3">VDD1</text>
<text x="114.7" y="96.5">VDD3</text>
<text x="123.8" y="100.8">30</text>
<text x="164" y="100.8" transform="rotate(-90 164 100.8)">1</text>
<text x="37.4" y="104.8">1</text>
<text x="41.6" y="103.5">1</text>
<text x="57.4" y="103.5">14</text>
<text x="62.9" y="104.8">AUXIN1</text>
<text x="110.4" y="102">LVDS_EN</text>
<text x="114.4" y="107.5">GND4</text>
<text x="123.8" y="106.3">29</text>
<text x="165.3" y="105" transform="rotate(-90 165.3 105)">1</text>
<text x="116.1" y="113">CTR</text>
<text x="123.8" y="111.8">CENTER</text>
<text x="66.7" y="115.1" transform="rotate(-90 66.7 115.1)">AUXIN2</text>
<text x="69.4" y="115.1" transform="rotate(-90 69.4 115.1)">AUXIN3</text>
<text x="74.9" y="115.1" transform="rotate(-90 74.9 115.1)">GND3</text>
<text x="80.4" y="115.1" transform="rotate(-90 80.4 115.1)">CS-</text>
<text x="83.1" y="115.1" transform="rotate(-90 83.1 115.1)">CS+</text>
<text x="85.9" y="115.1" transform="rotate(-90 85.9 115.1)">SCLK-</text>
<text x="88.6" y="115.1" transform="rotate(-90 88.6 115.1)">SCLK+</text>
<text x="91.3" y="115.1" transform="rotate(-90 91.3 115.1)">MOSI-</text>
<text x="94.1" y="115.1" transform="rotate(-90 94.1 115.1)">MOSI+</text>
<text x="96.8" y="115.1" transform="rotate(-90 96.8 115.1)">MISO-</text>
<text x="99.5" y="115.1" transform="rotate(-90 99.5 115.1)">MISO+</text>
<text x="105" y="115.1" transform="rotate(-90 105 115.1)">VDD2</text>
<text x="110.5" y="115.1" transform="rotate(-90 110.5 115.1)">AUXOUT</text>
<text x="113.2" y="115.1" transform="rotate(-90 113.2 115.1)">ADC_REF</text>
<text x="164" y="119.3" transform="rotate(-90 164 119.3)">1</text>
<text x="165.2" y="115.1" transform="rotate(-90 165.2 115.1)">1</text>
<text x="37.4" y="123.9">1</text>
<text x="41.6" y="122.7">1</text>
<text x="65.5" y="120.6" transform="rotate(-90 65.5 120.6)">15</text>
<text x="68.2" y="120.6" transform="rotate(-90 68.2 120.6)">16</text>
<text x="73.7" y="120.6" transform="rotate(-90 73.7 120.6)">17</text>
<text x="79.2" y="120.6" transform="rotate(-90 79.2 120.6)">18</text>
<text x="81.9" y="120.6" transform="rotate(-90 81.9 120.6)">19</text>
<text x="84.7" y="120.6" transform="rotate(-90 84.7 120.6)">20</text>
<text x="87.4" y="120.6" transform="rotate(-90 87.4 120.6)">21</text>
<text x="90.1" y="120.6" transform="rotate(-90 90.1 120.6)">22</text>
<text x="92.9" y="120.6" transform="rotate(-90 92.9 120.6)">23</text>
<text x="95.6" y="120.6" transform="rotate(-90 95.6 120.6)">24</text>
<text x="98.3" y="120.6" transform="rotate(-90 98.3 120.6)">25</text>
<text x="103.8" y="120.6" transform="rotate(-90 103.8 120.6)">26</text>
<text x="109.3" y="120.6" transform="rotate(-90 109.3 120.6)">27</text>
<text x="112" y="120.6" transform="rotate(-90 112 120.6)">28</text>
<text x="41.6" y="130.9">1</text>
<text x="37.4" y="132.1">1</text>
<text x="128.5" y="147.3" transform="rotate(-90 128.5 147.3)">1</text>
<text x="129.7" y="151.5" transform="rotate(-90 129.7 151.5)">1</text>
<text x="65.5" y="185.7" transform="rotate(-90 65.5 185.7)">B1</text>
<text x="68.2" y="185.7" transform="rotate(-90 68.2 185.7)">T1</text>
<text x="73.7" y="185.7" transform="rotate(-90 73.7 185.7)">B2</text>
<text x="76.5" y="185.7" transform="rotate(-90 76.5 185.7)">T2</text>
<text x="81.9" y="185.7" transform="rotate(-90 81.9 185.7)">B3</text>
<text x="84.7" y="185.7" transform="rotate(-90 84.7 185.7)">T3</text>
<text x="90.1" y="185.7" transform="rotate(-90 90.1 185.7)">B4</text>
<text x="92.9" y="185.7" transform="rotate(-90 92.9 185.7)">T4</text>
<text x="98.3" y="185.7" transform="rotate(-90 98.3 185.7)">B5</text>
<text x="101.1" y="185.7" transform="rotate(-90 101.1 185.7)">T5</text>
<text x="106.6" y="185.7" transform="rotate(-90 106.6 185.7)">B6</text>
<text x="109.3" y="185.7" transform="rotate(-90 109.3 185.7)">T6</text>
<text x="66.7" y="192.6" transform="rotate(-90 66.7 192.6)">CS-</text>
<text x="69.4" y="193.1" transform="rotate(-90 69.4 193.1)">CS+</text>
<text x="74.9" y="195.4" transform="rotate(-90 74.9 195.4)">SCLK-</text>
<text x="77.7" y="196" transform="rotate(-90 77.7 196)">SCLK+</text>
<text x="83.1" y="195.2" transform="rotate(-90 83.1 195.2)">MOSI-</text>
<text x="85.9" y="195.8" transform="rotate(-90 85.9 195.8)">MOSI+</text>
<text x="91.4" y="196.5" transform="rotate(-90 91.4 196.5)">MISO1-</text>
<text x="94.1" y="197.1" transform="rotate(-90 94.1 197.1)">MISO1+</text>
<text x="99.6" y="196.5" transform="rotate(-90 99.6 196.5)">MISO2-</text>
<text x="102.3" y="197.1" transform="rotate(-90 102.3 197.1)">MISO2+</text>
<text x="107.8" y="193.7" transform="rotate(-90 107.8 193.7)">GND</text>
<text x="110.5" y="193.5" transform="rotate(-90 110.5 193.5)">VDD</text>
<text x="149.1" y="199.3">1</text>
</g>
<text font-size="1.9" fill="#800000" x="153.5" y="199.7">2-56 Hole</text>
</svg>
